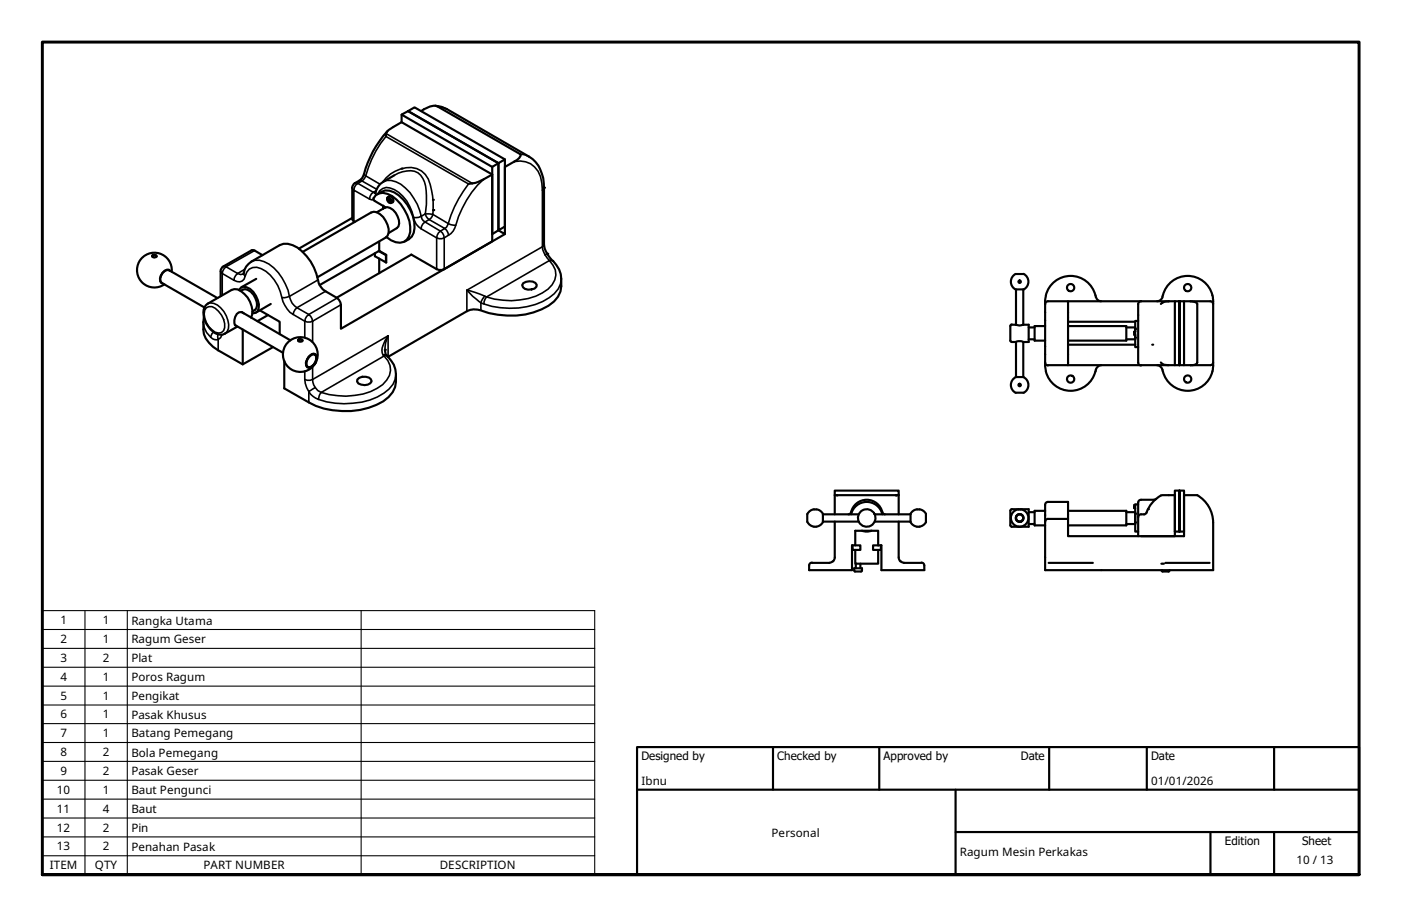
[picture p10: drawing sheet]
<svg xmlns="http://www.w3.org/2000/svg" width="330mm" height="216mm" viewBox="0 0 330 216" stroke-linecap="round" stroke-linejoin="round" font-family="sans-serif">
<!-- layer: Visible (ISO) -->
<g fill="none" stroke="#000" stroke-width=".51">
<path d="M91.2 30.9a24.6 24.6 0 0 0-5.7 10.5 3.4 3.4 0 0 1-1.9 1.7M94.6 28.8l-3.1 1.8-.6 .8v.7M94.6 27l21.3 12.3 3-1.8v15.8l-1.6 .9v-15.8l-21.2-12.2-1.5 .8v1.8M94.6 28.8l21.3 12.3M99.1 26.2l.7-.5a4.2 4.2 0 0 1 3.1-.7l19.7 11.4a2.38 2.38 0 0 1-1.5 1.6l-2.2 1.3v15.8l-1.6-.9M102.5 24.9l1.4 .2 1.3 .6 19.4 11.2a8.2 8.2 0 0 1 3.5 7.3v13.3a6.5 6.5 0 0 0 2.1 4 7 7 0 0 1 1.2 8.3 10.2 10.2 0 0 1-5.7 3.7 21 21 0 0 1-13.2-.6l-1-.1-1.6 .5-18.6 10.7M118.9 37.5l-21.3-12.2-1.5 .9 21.2 12.2v15.8l-1.4 .9v-15.8M71.2 59.3l16.2-9.3a2.4 2.4 0 0 1 2.8 1.1 4.7 4.7 0 0 1 1 4.4l-.4 .4-16.1 9.4M82.9 51.3l-12.5 7.2M83.6 43.1l-.5 .5-.2 .6v7.4l.6 .7M88.3 59.6v.7l2.6 1.5v-1.8M88.7 50l1.9-1.1a2.56 2.56 0 0 1 3 2 2.16 2.16 0 0 1-.2 2.8l-1.9 1.2"/>
<path d="M88.8 45.7a3.5 3.5 0 0 1 5.1 .3 9.5 9.5 0 0 1 3.5 8.8l-.4 .9-1.8 1.2M89.2 59.1l1.7 1M89.3 56.9v2.2l1.6 .9v1.8M89.3 59.1l-14.1 8M90.2 48.5v.6M90.8 48.8l-2.6-1.5-.3-.4a2.3 2.3 0 0 1 3.3-1.2 9.8 9.8 0 0 1 5.4 8.9 2.61 2.61 0 0 1-3.4 2.4l-1.1-.4-1.1-.8M91.1 46.9l.5 .9h.4l.2-.2M91.1 46.9l1.1 .7M91.2 46.5l.4-.3a.91 .91 0 0 1 .9 .5 .91 .91 0 0 1 0 .9l-.5 .2M91.3 46.8l-.2 .1M92.2 47.3l-.2-.4-.7-.5-.2 .3 1.1 .6 .3-.1v.2l-.3 .2M92.3 47.3l.2 .1"/>
<path d="M92.8 41.3l-2.6 1.5a4 4 0 0 0-1.8 2.7M115.9 41.1v15.7l-11.9 6.8-1.2-.2-6-3.5-17.6 10.2M115.9 41.1a11.1 11.1 0 0 1-5.6 2.2M118.9 55.1l-38.6 22.3-.2-6.2-.7-1-2.8-1.6a3.8 3.8 0 0 1-1.7-2.7 11.5 11.5 0 0 0-6-8.2l-1.1-.3h-1.1l-.9 .3-6.6 3.9a4.1 4.1 0 0 0-1.9 2.9M35.8 60.4a.7 .7 0 0 1 1.1 0M35.9 60.1h.9l.1 .2-.6 .3-.4-.1-.1-.2zM40.1 63.8l-.3-.3a2.13 2.13 0 0 0-1.8 3.1l.4 .2M40.4 64a4.1 4.1 0 0 0-4.6-4.5 4.1 4.1 0 0 0-3.3 5.6 4.1 4.1 0 0 0 6.2 1.8M48 74.7a8.3 8.3 0 0 0 .5 5l1.7 2 6.9 4.1 7.2-4.1M51.2 70.2l-11.4-6.6a2.07 2.07 0 0 0-2 2.6l.3 .4 10 5.8M52.6 62.7l-.5 .5-.2 .6v5.9M55.3 76.5l11.3 6.6"/>
<path d="M56.3 68.3l.4-.5a2.41 2.41 0 0 1 2.9 .9 4.7 4.7 0 0 1 1 4.6l-.5 .4-.7 .1M56.6 68.5a1.63 1.63 0 0 1 2.5 .2 4 4 0 0 1 1.2 3.9l-.9 .7M56.9 73.5l11.5 6.6M57.1 77.6v8.2M57.4 73.8l-.5-.3a1.74 1.74 0 0 0-1.7 1.9v.7l.1 .4 .3 .2M59.1 74.8a5.6 5.6 0 0 0-3.2-6.7h-.7l-.7 .2-5.6 3.2a3.6 3.6 0 0 0-.3 4.8 4.4 4.4 0 0 0 3.8 2.5l3.5-1.9M60.3 65.7l-3.5 1.9M61.2 73.1l4.6 2.7v2.9M61.8 60.1l-1.9-1.1-.7-.1-6.6 3.8M63.1 74.2l-2.5 1.4M63.8 71.6l-3.5 2M70.3 79.9l.4-.1 .5 .3-.1 .3h-.8l-.1-.3z"/>
<path d="M89.3 60.9v3.4M123.2 66.7a2.36 2.36 0 0 1 3.2 .4l-.1 .4a2.33 2.33 0 0 1-3.2 .1l-.2-.5zM238.2 76.5h.9a2.17 2.17 0 0 0 1.8 0M238.2 76.4l-.3 .3v3.5M239.1 64.5a2.06 2.06 0 0 0-1.1 1.8 2.06 2.06 0 0 0 1.1 1.9l1.9-.1a2.03 2.03 0 0 0 1.1-1.8 2.03 2.03 0 0 0-1.1-1.8M239.1 64.5h1.9M239.2 68.1v8.4M240.9 76.5h1.3v4h-1.3M240.9 68.1v8.4M242.2 79.9h1.4M242.2 77.1h1.4M246.1 76.8h-2.5v3.4h2.5"/>
<path d="M246.7 70.9h4.8v15.1h-4.8M246.7 70.9a.67 .67 0 0 0-.6 .7M251.5 70.9h23.7M251.5 76.8h13.7v3.4h-13.7M251.5 75.8h15.8M257.9 69.5a6 6 0 0 0-6.5-4.5 6 6 0 0 0-5.3 5.9v15.1a6 6 0 0 0 5.2 6 6 6 0 0 0 6.6-4.5M257.9 69.5l.2 .7a1.14 1.14 0 0 0 1.2 .7M265.2 77.1h2.1v.9l-.3 .1v.8h.3v1h-2.1M268 75.6h-.7v6.1h.7M268.6 70.9a.67 .67 0 0 0-.6 .7v13.7M273.7 69.5a1.4 1.4 0 0 1-1.3 1.4M273.8 69.5a6 6 0 0 1 5.8-4.5 6 6 0 0 1 5.8 4.5"/>
<path d="M275.2 70.9a2.52 2.52 0 0 0-1.9 .7M275.2 70.9h1.4M276.6 70.9v15.1h1.1v-15.1h1.1v15.1h-1.1v-15.1zM278.8 70.9h6.2a.65 .65 0 0 1 .6 .7M280.3 70.9l.4 .1a1.1 1.1 0 0 1 1.2 .6v13.7a1.2 1.2 0 0 1-1.6 .7M285.4 69.5l.2 1.1v15.7l-.2 1.1M70.2 80.2a.7 .7 0 0 1 1 0M72.6 84l1.2-.8 .4 .2a2.07 2.07 0 0 1-.9 3l-.5 .2-.5-.1a1.91 1.91 0 0 1 .3-2.5zM72.9 83.9l.6-.5h.5a1.56 1.56 0 0 1 0 2.3l-.6 .6-.6 .2-.4-.1a1.89 1.89 0 0 1 .5-2.5zM73 83.8l.6-.4h.5a1.9 1.9 0 0 1-.8 3l-.6 .1-.4-.2a2.08 2.08 0 0 1 .7-2.5zM84.1 89.3a2.25 2.25 0 0 1 3.2 0l.2 .5a2.14 2.14 0 0 1-3.4 .1zM90.6 82.4a1.51 1.51 0 0 0 .7 1.5 7 7 0 0 1 1.2 8.4 9.8 9.8 0 0 1-5.7 3.7 19.3 19.3 0 0 1-14.1-1.3l-5.8-3.3v-6.4"/>
<path d="M237.9 80.2l.3 .3h.9a2.17 2.17 0 0 1 1.8 0M239.1 88.8a2.06 2.06 0 0 0-1.1 1.8 2.06 2.06 0 0 0 1.1 1.9h1.9a2.03 2.03 0 0 0 1.1-1.9 2.03 2.03 0 0 0-1.1-1.8M239.1 88.8h1.9M239.2 80.5v8.3M240.9 80.5v8.3M246.1 85.4a.67 .67 0 0 0 .6 .6M251.5 86h25.1M251.5 81.2h15.8M259.3 86h-.4l-.6 .6-.4 .8M268 85.4a.67 .67 0 0 0 .6 .6M272.4 86h.4l.6 .6 .3 .8M273.3 85.3a2.01 2.01 0 0 0 1.9 .7"/>
<path d="M273.8 87.5a6 6 0 0 0 5.8 4.5 6 6 0 0 0 5.8-4.5M285.6 85.3a.65 .65 0 0 1-.6 .7h-6.2M191.6 120h.6M191.6 119.9l-1 .5-.5 .6v1.9l.8 .8 1.3 .3M192.2 119.9l.8 .3 .8 .8-.1 1.9-.1 .3-.6 .5-.8 .3M196.5 116.6v4.5M196.5 116.6h.7M196.5 116.6v-1.1h15.1v1.1M196.8 116.6h14.5h-.4M211.3 116.6h.3M211.6 116.6v4.5M215.9 120h.6"/>
<path d="M216.5 119.9l.7 .3 .6 .5 .2 .3v1.9a2.02 2.02 0 0 1-1.8 1.1 2.02 2.02 0 0 1-1.8-1.1l-.1-1.9 .5-.6 1.1-.5M239.8 120h.5M239.8 119.9a2.06 2.06 0 0 0-1.8 2.1 2.06 2.06 0 0 0 1.8 2M240.3 119.9a2.06 2.06 0 0 1 1.8 2.1 2.06 2.06 0 0 1-1.8 2M246.1 118.9v15.3h39.5v-11.1M246.7 118.2h4.8v4M246.7 118.2a.67 .67 0 0 0-.6 .6M267.3 118.9h-.3v.3h.2l-.2 .4 .3 .1M268 118.7h-.7v6.5h.7M268.6 117.7a.67 .67 0 0 0-.6 .6v7.9M272.2 117.5l-.5 .2h-3M276.6 115.5h1.1v9.7h1.1v-9.7h-1.1v9.7h-1.1z"/>
<path d="M193.7 121.1h8.5M193.7 122.8h8.5M196.1 132.1l-.8 .4h-4.2M196.5 122.8v8.4l-.4 1M200.4 120.6a3.8 3.8 0 0 1 3.8-2.9 3.8 3.8 0 0 1 3.7 3.1l.5 .3M200.4 121.1a3.8 3.8 0 0 1 3.7-2.9 3.8 3.8 0 0 1 3.6 2.9M200.4 120.6l-.4 .4-.3 .1M200.7 128.4v1.1h1.9v-1.1h-1.2M201.1 133.8h1.8v.5l-.2 .3h-1.4l-.2-.3zM201.4 129.5v3.2h5.4v-3.2M201.5 132.7v1.1M202.6 132.7v1.1"/>
<path d="M202.9 124.9l.9 .2 1.4-.2M205.9 121.1h8.5M205.9 122.8h8.5M206.8 128.4v-3.4h-5.4v3.4h-.8v5.8h-10.1v-1a.67 .67 0 0 1 .7-.7M206.8 128.4h.7v5.8h10.1v-1a.67 .67 0 0 0-.7-.7M206.8 128.4h-1.3v1.1h1.9v-1.1M211.6 122.8v8.4l.4 1M212 132.1l.9 .4h4M237.9 123.7l.3 .3h4v-4.1h-4.2l-.1 .3v3.5M242.2 123.4h1.4M242.2 120.6h1.4M246.1 120.3h-2.5v3.4h2.5"/>
<path d="M246.7 122.2h4.8v4h27.3v-9.6h3.1a7.5 7.5 0 0 1 3.7 6.4M246.7 122.2a.67 .67 0 0 0-.6 .6M246.9 132.5h10.4M251.5 120.3h13.7v3.4h-13.7M265.2 120.6h2.1v2.8h-2.1M268.6 121.1a.67 .67 0 0 0-.6 .7M269.9 120.7a7.1 7.1 0 0 1 3.7-4.1h3v9.6h-7.9M270 120.7l-.4 .3-.9 .1M273.5 134.3l.2 .3M273.6 134.2v.1M273.7 134.6h1.4M274.4 132.5h10.4"/>
<path d="M275.3 134.2l-.2 .4"/>
<circle cx="240.1" cy="66.3" r=".29"/>
<circle cx="252.1" cy="67.7" r=".86"/>
<circle cx="279.6" cy="67.7" r=".86"/>
<circle cx="70.7" cy="83.5" r="4.1"/>
<circle cx="240.1" cy="90.6" r=".29"/>
<circle cx="252.1" cy="89.2" r=".86"/>
<circle cx="279.6" cy="89.2" r=".86"/>
<circle cx="204.1" cy="122" r="2.06"/>
<circle cx="240.1" cy="122" r=".86"/>
<circle cx="240.1" cy="122" r=".92"/>
</g>
<g fill="#000">
<circle cx="94.6" cy="39.7" r=".25"/>
<circle cx="101.9" cy="47.1" r=".25"/>
<circle cx="102" cy="49.5" r=".25"/>
<circle cx="128.1" cy="44.2" r=".25"/>
<circle cx="128.8" cy="59.8" r=".25"/>
<circle cx="267.3" cy="77.5" r=".25"/>
<circle cx="267.3" cy="79.5" r=".25"/>
<circle cx="90.6" cy="82.4" r=".25"/>
<circle cx="271.3" cy="81.2" r=".25"/>
<circle cx="270.3" cy="119.9" r=".25"/>
<circle cx="267.3" cy="123" r=".25"/>
<circle cx="267.3" cy="121" r=".25"/>
<circle cx="273.4" cy="132.7" r=".25"/>
<circle cx="273.8" cy="132.7" r=".25"/>
</g>
<!-- layer: Visible Narrow (ISO) -->
<g fill="none" stroke="#000" stroke-width=".38">
<path d="M90.9 31.4l20.3 11.8M102.9 25l1.2 .2 1.1 .5M121.1 38a5.2 5.2 0 0 1 6.5 5.1l.1 1.7M122.4 36.3l1.2 .1 1 .5M59.9 59l-6.7 3.8M83.6 43.1l.7 .1M84.3 43.2l-.5 .4-.5 1.2-.4-.6M84.3 43.2l.9-.6 3.5 2M84.3 43.2l3.6 2.1M85.7 40.9l.4 .5-.2 .4-.7 .8-.6-.1M87 46.9l-3.7-2.1v7.3M87 46.9l1 .2"/>
<path d="M87.9 45.3l-.5 .4-.4 1.2M87.9 45.3l.5 .1 .1 .5M88.6 44.9l-.7 .4M89 45.7a2.5 2.5 0 0 1 3.8-1.1 9.3 9.3 0 0 1 4.5 6.6 3.8 3.8 0 0 0 1.8 2.6M89.5 43.4l-3.4-2a24.8 24.8 0 0 1 4.8-9.3l19.4 11.2a28 28 0 0 0-4.8 9.3M90.1 42.9a7.7 7.7 0 0 1 8-3.2 5 5 0 0 1 3.2 3.7 18.6 18.6 0 0 1 .6 7.1l-1.8-.1M90.2 42.8a4.4 4.4 0 0 1 5.2 1.5 13.4 13.4 0 0 1 3.8 6.6l-.6 .3h-1.3M92.8 41.3a5.9 5.9 0 0 1 5.6-.6 6.1 6.1 0 0 1 2 5.2v2.2l-.3 2.3M99.1 53.8l3.7 2.2v7.4M100.1 50.4l-.9 .5 .1 .6 .8 .8-.5 .4-.5 1.1M100.1 50.4l.2 .5 .7 .8M101 51.7l3.7 2.1-1 .6"/>
<path d="M101 51.7l.4-.3 .5-.9 3.6 2.1M101 51.7l-.9 .6 3.6 2.1M103.7 54.4l-.4 .4-.5 1.2 .6 .2 1.2-.2M103.7 54.4l.4 .4 .5 1.2M104.6 56v7.4M105.5 52.6l-.4 .9-.4 .3 .5 .4 .4 1.2M105.5 52.6l.6 .3 1.2 .1M105.6 55.4l-1 .6M113.9 42.2a23.7 23.7 0 0 0-6.8 11.5l-.4 .7-1.1 1M127.7 44.8v13.3l-17.8 10.2M128.1 57.5l-.1 .3-.3 .3 .1 .6 .5 1.3M128.1 44.2l-.1 .3-.3 .3"/>
<path d="M128.8 59.8l-.5 .2M47.9 75.8a4.1 4.1 0 0 0 3 4.2l.5-.1v2.6M48.6 72.5a2.06 2.06 0 0 1 2.8 .8 4.4 4.4 0 0 1 1.2 4.6 1.73 1.73 0 0 1-2.7-.2 4.9 4.9 0 0 1-1.7-4.7zM48.9 71.5a2.78 2.78 0 0 1 3 1 5.2 5.2 0 0 1 1.6 5.6l-.5 .4M50.3 78.2l-.4 .3-.3 .9M51.3 78.7l.1 1.2 .5-.4 .4-.7M51.9 63.9l.4 .5M52.3 64.4l2.8 1.6M52.3 64.4v5.1M52.6 62.7l.6 .1M53.2 62.8l-.4 .4-.5 1.2M53.2 62.8l2.7 1.6"/>
<path d="M55.9 64.4l.7 .2 .7-.1M57.4 64.3v.3l.3 .4a1.57 1.57 0 0 1-1 1.3 1.57 1.57 0 0 1-1.6-.3l.4-1.2 .4-.4M57.6 63.4l-1.7 1M57.7 65a2.46 2.46 0 0 1 3.8-1.8 9.5 9.5 0 0 1 4.9 6.8M59.2 61.6a4 4 0 0 1 4.1 .6 12.2 12.2 0 0 1 4.8 7.6M68.1 69.8a3.8 3.8 0 0 0 1.8 2.7M68.1 69.8l-1.2 .3-.5-.1a6.5 6.5 0 0 0 2.6 4l.5-1.1 .4-.4M69 74l2.8 1.6v3.9M72.2 74.5l.5-.5 .5 .5 .4 1.1-.6 .2-1.2-.2zM73.6 75.6v5M74.9 65.9l-6.8 3.9M76.6 68.6l-6.7 3.9"/>
<path d="M79.4 70.2l-6.7 3.8-2.8-1.5M80.3 71.8l-6.7 3.8M91.4 79.1l-.6 1.5-.2 1.8M91.4 79.1a5.8 5.8 0 0 0-1.4 4l.2 .5h.8M91.4 79.1v4.9M91.4 79.1l-17.8 10.2M109.9 68.3l1.4 1.4 1.9 1.6M109.9 68.3l1.9 .5 2.3 .9M109.9 68.3v5M113.2 71.3v1.8M113.2 71.3l.7 .3M114.1 69.7l-.9 1.6"/>
<path d="M128.3 60l1 1.3M129.3 61.3l-14.7 8.6-.5-.2M129.3 61.3a4.2 4.2 0 0 1-.3 6.8 15.6 15.6 0 0 1-12.6 2.3l-1.8-.5-.6 1.1-.1 .6a18.2 18.2 0 0 0 15.4-1.5 5.4 5.4 0 0 0 2.8-4.4M129.3 61.3l.9 .2M71.8 89.3l.5 .2 1.3-.2M71.8 89.3l.4 1.9 .5 1 1.5-1M71.8 87.4v1.9M73.6 89.3a3.3 3.3 0 0 0 2 3.1M73.6 86.4v2.9M75.6 92.4l-.4 .7-.2 .9a4.4 4.4 0 0 1-2.3-1.8v2.5M90.2 83.6l.2 .2M90.4 83.8a4.2 4.2 0 0 1-.3 6.8 15.4 15.4 0 0 1-12.6 2.3l-1.9-.5"/>
<path d="M90.4 83.8h.5l.4 .1M90.4 83.8l-14.8 8.6M93.2 88.1a5.4 5.4 0 0 1-2.8 4.5 17.7 17.7 0 0 1-13.5 2l-1.9-.6"/>
</g>
<!-- layer: Symbol (ISO) -->
<g fill="none" stroke="#000" stroke-width=".25">
<path d="M10 148.2h130M10 152.7h130M10 157.1h130M20 143.8v62.1M30 143.8v62.1M85 143.8v62.1M10 161.5h130M10 166h130M10 170.4h130M10 174.8h130M10 179.3h130M10 183.7h130"/>
<path d="M10 188.2h130M10 192.6h130M10 197h130M10 201.5h130v-57.7h-130v62.1h130v-4.4"/>
</g>
<!-- layer: Border (ISO) -->
<path d="M10 205.9v-196h310v196h-310h310" fill="none" stroke="#000" stroke-width=".7"/>
<!-- layer: Title (ISO) -->
<path d="M150 175.9h170v30h-170zM182 175.9v10M207 175.9v10M247 175.9v10M270 175.9v10M300 175.9v10M150 185.9h170M225 195.9h95M225 185.9v20M285 195.9v10M300 195.9v10" fill="none" stroke="#000" stroke-width=".51"/>
<g font-size="2.7">
<text x="14.2" y="147">1</text>
<text x="24.2" y="147">1</text>
<text x="30.9" y="147.1">Rangka Utama</text>
<text x="14.2" y="151.4">2</text>
<text x="14.2" y="155.9">3</text>
<text x="24.2" y="151.4">1</text>
<text x="24.2" y="155.9">2</text>
<text x="30.9" y="151.4">Ragum Geser</text>
<text x="30.9" y="155.9">Plat</text>
<text x="14.2" y="160.3">4</text>
<text x="24.2" y="160.3">1</text>
<text x="30.9" y="160.3">Poros Ragum</text>
<text x="14.2" y="164.7">5</text>
<text x="24.2" y="164.7">1</text>
<text x="30.9" y="164.8">Pengikat</text>
<text x="14.2" y="169.2">6</text>
<text x="14.2" y="173.6">7</text>
<text x="24.2" y="169.2">1</text>
<text x="24.2" y="173.6">1</text>
<text x="30.9" y="169.2">Pasak Khusus</text>
<text x="30.9" y="173.6">Batang Pemegang</text>
<text x="14.2" y="178.1">8</text>
<text x="24.2" y="178.1">2</text>
<text x="30.9" y="178.1">Bola Pemegang</text>
<text x="151" y="179">Designed by</text>
<text x="183" y="179">Checked by</text>
<text x="208" y="179">Approved by</text>
<text x="240.3" y="178.9">Date</text>
<text x="271" y="178.9">Date</text>
<text x="14.2" y="182.5">9</text>
<text x="24.2" y="182.5">2</text>
<text x="30.9" y="182.6">Pasak Geser</text>
<text x="151" y="184.8">Ibnu</text>
<text x="271" y="184.8">01/01/2026</text>
<text x="13.4" y="186.9">10</text>
<text x="13.4" y="191.3">11</text>
<text x="24.2" y="186.9">1</text>
<text x="24.2" y="191.4">4</text>
<text x="30.9" y="186.9">Baut Pengunci</text>
<text x="30.9" y="191.3">Baut</text>
<text x="13.4" y="195.8">12</text>
<text x="24.2" y="195.8">2</text>
<text x="30.9" y="195.8">Pin</text>
<text x="181.7" y="197">Personal</text>
<text x="13.4" y="200.2">13</text>
<text x="24.2" y="200.2">2</text>
<text x="30.9" y="200.3">Penahan Pasak</text>
<text x="226" y="201.6">Ragum Mesin Perkakas</text>
<text x="288.4" y="199">Edition</text>
<text x="305.2" y="203.4">10 / 13</text>
<text x="306.6" y="199">Sheet</text>
<text x="11.7" y="204.7">ITEM</text>
<text x="22.4" y="204.7">QTY</text>
<text x="47.9" y="204.7">PART NUMBER</text>
<text x="103.6" y="204.7">DESCRIPTION</text>
</g>
</svg>
